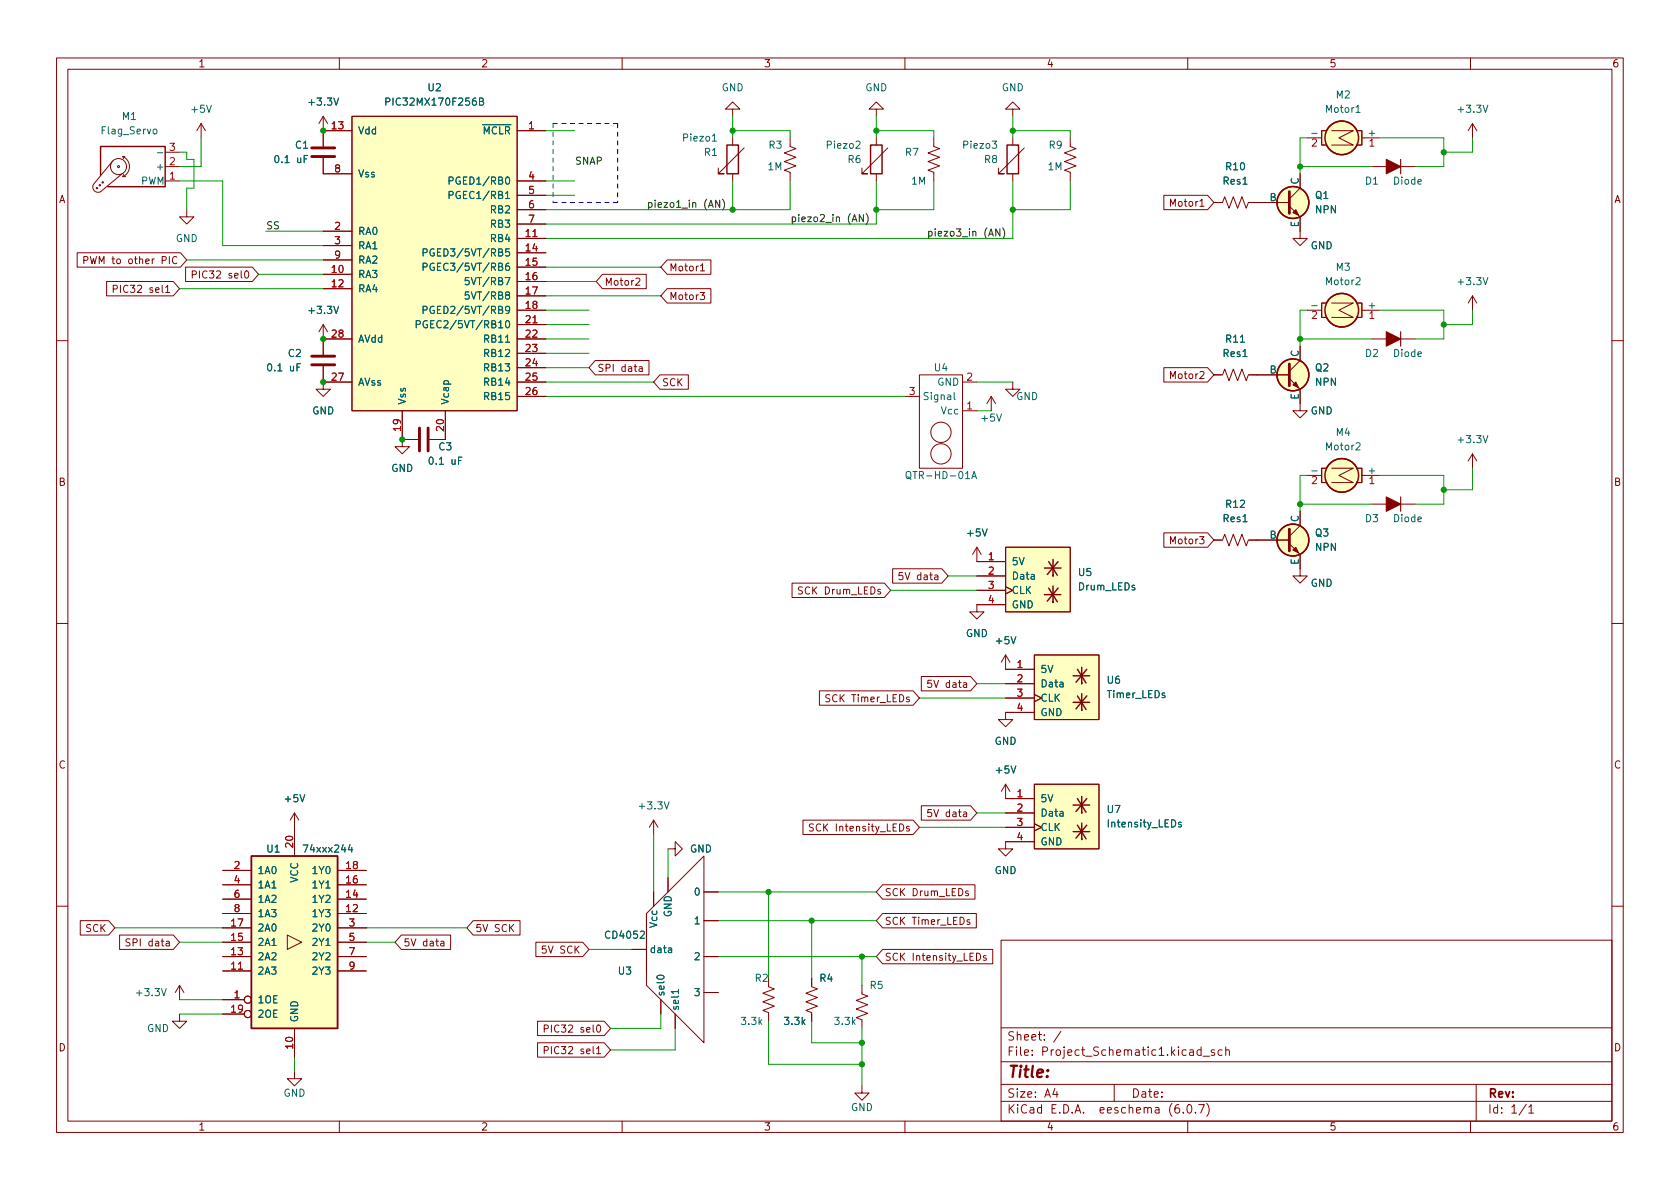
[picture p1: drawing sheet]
<svg xmlns="http://www.w3.org/2000/svg" width="297mm" height="210mm" viewBox="0 0 297 210" stroke-linecap="round" stroke-linejoin="round" font-family="sans-serif">
<g fill="none" stroke="#840000" stroke-width=".18">
<path d="M10 10.2h277v190.1h-277zM12 12.2h273v186.1h-273zM60 10.2v2M110 10.2v2M129.5 19.3h1.3l-1.3-1.3-1.2 1.3h1.2v1.3M154.9 19.3h1.3l-1.3-1.3-1.2 1.3h1.2v1.3M160 10.2v2M179.1 19.3h1.2l-1.2-1.3-1.3 1.3h1.3v1.3M210 10.2v2M260 10.2v2M19.9 28.4l-3.4 4.2a.94 .94 0 0 0 .2 1.1 .94 .94 0 0 0 1.1 .2l3.8-3.2M21.7 27.7a1.93 1.93 0 0 1 1.2 1.8 1.93 1.93 0 0 1-1.2 1.7"/>
<path d="M21.7 27.7h.4M21.7 27.7l.1 .4M21.7 31.2h.5M21.8 30.9l-.1 .3M29.2 32h2.5M29.2 29.5h2.5M29.2 26.9h2.5M33 37.1v1.2h1.3l-1.3 1.3-1.3-1.3h1.3M35.6 21.8l-.8 1.3M35.6 21.8v2.6M35.6 21.8l.7 1.3M57.1 20.6v5.3"/>
<path d="M57.1 27.9v2.8h5.1M57.1 23.1h5.1M57.1 20.6l-.7 1.2M57.1 20.6l.8 1.2M62.2 20.6h29.2v52h-29.2zM91.4 23.1h5.1M91.4 32h5.1M91.4 34.5h5.1M91.4 37.1h5.1M91.4 39.6h5.1M129.5 24.4v1.2M129.5 30.7v1.3"/>
<path d="M131.6 26.2l-4.6 4.5h1h-1v-1M139.7 24.4v1.5l1 .4-2 .7 2 .8-2 .8 2 .7-2 .8 1 .4v1.5M154.9 24.4v1.2M154.9 30.7v1.3M157 26.2l-4.6 4.5h1h-1v-1M165.1 24.4v1.5l1 .4-2 .7 2 .8-2 .8 2 .7-2 .8 1 .4v1.5M179.1 24.4v1.2M179.1 30.7v1.3M181.1 26.2l-4.6 4.5h1h-1v-1M189.2 24.4v1.5l1 .4-2 .7 2 .8-2 .8 2 .7-2 .8 1 .4v1.5M205.8 34.5h7.7l1.1 1.3-1.1 1.3h-7.7zM214.6 35.8h1.6l.3-1 .8 2 .8-2 .7 2 .8-2 .7 2 .4-1h7.3"/>
<path d="M228 36.4l1.9 1.9v3.9h1.2l-1.2 1.2-1.3-1.2h1.3M229.9 30.7v2.6l-1.9 1.9M231.1 24.4h2.6M234.4 23.1h-.7v2.5h.7M235.5 23.1h3.8l-2.6 1.3 2.6 1.2h-3.8M240 23.1h.8v2.5h-.8M240.8 24.4h3M242.6 29.5h7.6M260.3 21.8v2.6M260.3 21.8l-.7 1.3M260.3 21.8l.8 1.3M13.6 44.7h18.3l1.1 1.3-1.1 1.2h-18.3z"/>
<path d="M14.8 46h.6l.1-.2v-.3l-.7-.1v1.2M16 45.4l.3 1.2 .2-.9 .3 .9 .3-1.2M18.8 49.8h11.8l1.1 1.2-1.1 1.3h-11.8zM20 51.1l.6-.1 .2-.1-.1-.3-.7-.2v1.3M32.8 47.2h11.8l1.1 1.3-1.1 1.3h-11.8zM34 48.6l.6-.1 .1-.2v-.3l-.7-.1v1.3M57.1 57.4l-.7 1.3M57.1 57.4v5.3M57.1 57.4l.8 1.3M57.1 48.5h5.1M57.1 51h5.1M57.1 40.9h5.1"/>
<path d="M57.1 59.9h5.1M57.1 43.4h5.1M57.1 46h5.1M91.4 42.2h5.1M91.4 44.7h5.1M91.4 47.2h5.1M91.4 49.8h5.1M91.4 52.3h5.1M91.4 54.9h5.1M91.4 57.4h5.1M91.4 59.9h5.1M106.5 48.5h7.8v2.5h-7.8l-1.1-1.2z"/>
<path d="M112.4 49.3l.5-.1 .2 .3-.7 .9h.7M118 46h7.7v2.5h-7.7l-1.2-1.3zM118 51h7.7v2.6h-7.7l-1.2-1.3zM123.8 51.7h.8l-.4 .5 .3 .1v.6l-.2 .1-.5-.1M123.8 47l.4-.4v1.3M123.8 47.9h.8M231.1 54.9h2.6M234.4 53.6h-.7v2.5h.7M235.5 53.6h3.8l-2.6 1.3 2.6 1.2h-3.8M240 53.6h.8v2.5h-.8M240.8 54.9h3M242.6 59.9h7.6"/>
<path d="M260.3 52.3v2.6M260.3 52.3l-.7 1.3M260.3 52.3l.8 1.3M10 60.2h2M57.1 67.6v1.2h1.3l-1.3 1.3-1.2-1.3h1.2M57.1 64.8v2.8M57.1 67.6h5.1M71.1 77.7v1.3h1.3l-1.3 1.3-1.3-1.3h1.3M71.1 72.6v5.1M71.1 77.7h2.8M78.7 72.6v5.1h-2.8M91.4 62.5h5.1"/>
<path d="M91.4 65h5.1M91.4 67.6h5.1M91.4 70.1h5.1M105.3 63.7h9.4v2.6h-9.4l-1.2-1.3zM113 64.9h.5l.1 .8M113.6 65.1l-.5 .1-.1 .2 .1 .3 .5-.1M116.7 66.3h5v2.5h-5l-1.1-1.2zM160 70.1h2.6M162.6 66.3h7.6v16.5h-7.6zM170.2 67.6h2.5M170.2 72.6h2.5M175.3 70.1l-.8 1.3"/>
<path d="M175.3 70.1v2.5M175.3 70.1l.7 1.3M179.1 67.6v1.2h1.2l-1.2 1.3-1.3-1.3h1.3M205.8 65h7.7l1.1 1.3-1.1 1.3h-7.7zM214.6 66.3h1.6l.3-1 .8 2 .8-2 .7 2 .8-2 .7 2 .4-1h7.3M228 66.9l1.9 1.9v3.8h1.2l-1.2 1.3-1.3-1.3h1.3M229.9 61.2v2.5l-1.9 2M285 60.2h2M172.7 96.8v2.5h5.1M172.7 96.8l-.7 1.2M172.7 96.8l.8 1.2M177.8 96.8h11.4v11.4h-11.4z"/>
<path d="M205.8 94.2h7.7l1.1 1.3-1.1 1.3h-7.7zM214.6 95.5h1.6l.3-1 .8 2 .8-2 .7 2 .8-2 .7 2 .4-1h7.3M228 96.1l1.9 1.9v3.8h1.2l-1.2 1.3-1.3-1.3h1.3M229.9 90.4v2.6l-1.9 1.9M231.1 84.1h2.6M234.4 82.8h-.7v2.5h.7M235.5 82.8h3.8l-2.6 1.3 2.6 1.2h-3.8M240 82.8h.8v2.5h-.8M240.8 84.1h3M242.6 89.1h7.6M260.3 80.3l-.7 1.2M260.3 80.3v2.5"/>
<path d="M260.3 80.3l.8 1.2M10 110.2h2M140 103.1h16.4l1.1 1.3-1.1 1.3h-16.4zM141.9 103.8h-.5l-.2 .2 .1 .3 .5 .3v.3l-.2 .2-.4-.1M157.8 100.6h8.7l1.1 1.2-1.1 1.3h-8.7zM159.6 101.2h-.6l-.1 .6 .2-.1 .4 .1 .2 .2-.1 .4-.2 .1-.5-.1M162.9 119.6h8.7l1.1 1.3-1.1 1.3h-8.7zM172.7 101.8h5.1M172.7 104.4h5.1M177.8 103.8l1.3 .6-1.3 .6M177.8 106.9h-5.1v1.3h1.3l-1.3 1.3-1.3-1.3h1.3M177.8 115.8v2.6h5.1"/>
<path d="M177.8 115.8l-.8 1.3M177.8 115.8l.8 1.3M182.9 115.8h11.4v11.4h-11.4zM285 110.2h2M144.9 122.2h16.5l1.2 1.2-1.2 1.3h-16.5zM146.7 122.9l-.5-.1-.1 .2v.3l.5 .3 .1 .3-.2 .2-.5-.1M164.7 120.3h-.6l-.1 .6 .2-.1h.4l.1 .2v.4l-.2 .2-.5-.2M177.8 138.7l-.8 1.2M177.8 138.7v2.5h5.1M177.8 138.7l.8 1.2M177.8 120.9h5.1M177.8 123.4h5.1"/>
<path d="M182.9 138.7h11.4v11.4h-11.4zM182.9 126h-5.1v1.2h1.3l-1.3 1.3-1.3-1.3h1.3M182.9 122.8l1.2 .6-1.2 .7M39.4 159h5M39.4 156.5h5M39.4 153.9h5M52.1 143.8v7.6M52.1 143.8l-.8 1.2M52.1 143.8l.7 1.2M59.7 159h5.1M59.7 156.5h5.1M59.7 153.9h5.1"/>
<path d="M115.6 145l-.8 1.3M115.6 145v2.6M115.6 157.7v2.6M115.6 145l.7 1.3M118.1 150.1h1.3v-1.3l1.2 1.3-1.2 1.3v-1.3M118.1 155.2v2.5M124.5 157.7h2.5M142 145h19.4l1.2 1.3-1.2 1.3h-19.4zM143.8 145.8l-.5-.1-.2 .2 .1 .3 .6 .3v.3l-.2 .2-.5-.1M156.1 156.5h16.3v2.5h-16.3l-1.2-1.3zM160.8 146.2l-.3-.1-.2 .2v.2l.5 .1v.3h-.5M162.9 142.5h8.7l1.1 1.3-1.1 1.2h-8.7z"/>
<path d="M164.7 143.2h-.6l-.1 .6 .2-.2 .4 .1 .1 .2v.4l-.2 .1-.5-.1M171.2 157.6l-.3-.1-.2 .2 .1 .2 .4 .1v.3h-.5M177.8 143.8h5.1M177.8 146.3h5.1M182.9 148.8h-5.1v1.3h1.3l-1.3 1.3-1.3-1.3h1.3M182.9 145.7l1.2 .6-1.2 .6M10 160.2h2M14.2 162.8h5l1.1 1.3-1.1 1.2h-5zM21.1 165.3h9.5l1.1 1.3-1.1 1.3h-9.5zM23 166.1l-.5-.1-.2 .3 .1 .3 .5 .2v.4l-.2 .1-.4-.1M31.7 179.3v1.3h1.3l-1.3 1.3-1.2-1.3h1.2M31.7 174.2l-.7 1.3"/>
<path d="M31.7 174.2v2.6M31.7 174.2l.8 1.3M39.4 169.2h5M39.4 176.8h3.8M39.4 171.7h5M39.4 161.5h5M39.4 166.6h5M39.4 164.1h5M39.4 179.3h3.8M50.8 165.3l2.5 1.3-2.5 1.3zM59.7 169.2h5.1M59.7 171.7h5.1"/>
<path d="M59.7 161.5h5.1M59.7 166.6h5.1M59.7 164.1h5.1M71 165.3h8.7v2.6h-8.7l-1.2-1.3zM77.9 166.5h.5l.1 .8M78.5 166.7l-.4 .1-.2 .2 .2 .3 .4-.1M83.7 162.8h8.2v2.5h-8.2l-1.2-1.2zM94.7 166.6h8.3l1.1 1.3-1.1 1.3h-8.3zM111.8 167.9h2.5M114.3 161.5v12.7l10.2 10.2v-33l-10.2 10.1v10.2M116.8 176.8v2.5M119.4 179.3v2.6"/>
<path d="M124.5 162.8h2.5M124.5 169.2h2.5M124.5 175.5h2.5M135.9 173v1.5l1 .4-2 .7 2 .8-2 .8 2 .7-2 .8 1 .4v1.5M143.5 173v1.5l1 .4-2 .7 2 .8-2 .8 2 .7-2 .8 1 .4v1.5M152.4 174.2v1.6l1 .3-2 .8 2 .8-2 .7 2 .8-2 .8 1 .3v1.6M156.1 167.9h19.4v2.5h-19.4l-1.2-1.2zM156.1 161.5h16.5v2.6h-16.5l-1.2-1.3zM171.4 162.7l-.3-.1-.1 .2v.2l.4 .1v.3h-.4M172.7 168.6a.64 .64 0 0 1 .7 .6 .64 .64 0 0 1-.7 .6zM174.3 169h-.3l-.1 .2v.1l.4 .2v.3h-.4M177 166.3h108v32h-108z"/>
<path d="M285 160.2h2M52.1 189.5v1.2h1.2l-1.2 1.3-1.3-1.3h1.3M52.1 181.9v5M60 198.3v2M95 180.6h11.8l1.1 1.3-1.1 1.2h-11.8zM95 184.4h11.8l1.1 1.3-1.1 1.2h-11.8zM96.2 181.9h.6l.2-.2-.1-.3-.7-.1v1.2M96.2 185.7h.6l.2-.2-.1-.3-.7-.1v1.2M110 198.3v2M152.4 192v1.3h1.3l-1.3 1.3-1.3-1.3h1.3M160 198.3v2M177 194.8h108"/>
<path d="M177 191.8h108M177 187.8h108M177 181.8h108M186.5 192.5l-.4 1h1M186.9 193v1M187.6 182.4l-1.3 1.9M197 191.8v3M208.4 195.3a.59 .59 0 0 0-.7 .7v.5l.2 .3h.4l.2-.1 .1-.5-.2-.2-.4-.1-.3 .3M209.2 196.7v.1M210 198.3v2M210.1 195.4l.1-.1a.81 .81 0 0 1 .6 .7 .81 .81 0 0 1-.3 .8h-.1a.81 .81 0 0 1-.6-.6 .81 .81 0 0 1 .3-.8zM211.4 196.7v.1"/>
<path d="M211.9 195.3h1l-.6 1.5M212.4 185.7l-.5-.1-.3 .3v.4l.2 .3h.6M212.4 185.1v1.5M212.7 186.8h1.2M213.4 195.1a1.72 1.72 0 0 1 0 2.3M214.7 185.7l-.3-.1-.3 .2 .1 .3 .5 .1v.4h-.6M216.1 185.7l-.5-.1-.2 .3v.4l.1 .3h.6M216.7 185.8l.2-.2 .4 .1 .1 .9M216.7 185.1v1.5M260 198.3v2M261 191.8v6.5M269.9 195.3l-1.3 1.9"/>
<path d="M270.3 195.8l.4-.5v1.5M270.3 196.8h.9"/>
<circle cx="17.1" cy="33.3" r=".13"/>
<circle cx="17.7" cy="32.8" r=".13"/>
<circle cx="18.2" cy="32.3" r=".13"/>
<circle cx="21" cy="29.5" r=".18"/>
<circle cx="21" cy="29.5" r="1.42"/>
<circle cx="166.4" cy="76.4" r="1.8"/>
<circle cx="166.4" cy="80.3" r="1.8"/>
<circle cx="43.8" cy="179.3" r=".63"/>
<circle cx="43.8" cy="176.8" r=".63"/>
</g>
<path d="M55.1 27.7h4.1M55.1 26.2h4.1M228 33.9v3.8M55.1 64.5h4.1M55.1 63h4.1M74.2 75.7v4.1M75.7 75.7v4.1M228 64.4v3.8M228 93.6v3.8" fill="none" stroke="#840000" stroke-width=".51"/>
<path d="M247.6 28.2v2.5M247.6 58.7v2.5M247.6 87.9v2.5" fill="none" stroke="#840000" stroke-width=".2"/>
<g fill="#840000" stroke="#840000" stroke-width=".2">
<path d="M245.1 87.9l2.5 1.2-2.5 1.3z"/>
<path d="M245.1 58.7l2.5 1.2-2.5 1.3z"/>
<path d="M245.1 28.2l2.5 1.3-2.5 1.2z"/>
</g>
<g fill="#ffffc2" stroke="#ffffc2" stroke-width=".18">
<path d="M182.9 138.7h11.4v11.4h-11.4z"/>
<path d="M182.9 115.8h11.4v11.4h-11.4z"/>
<path d="M62.2 20.6h29.2v52h-29.2z"/>
<path d="M233.7 23.1h.7v2.5h-.7z"/>
<path d="M240 23.1h.8v2.5h-.8z"/>
<path d="M233.7 53.6h.7v2.5h-.7z"/>
<path d="M240 53.6h.8v2.5h-.8z"/>
<path d="M44.4 151.4h15.3v30.5h-15.3z"/>
<path d="M177.8 96.8h11.4v11.4h-11.4z"/>
<path d="M233.7 82.8h.7v2.5h-.7z"/>
<path d="M240 82.8h.8v2.5h-.8z"/>
<circle cx="228.6" cy="35.8" r="2.82"/>
<circle cx="237.2" cy="24.4" r="2.97"/>
<circle cx="237.2" cy="54.9" r="2.97"/>
<circle cx="228.6" cy="95.5" r="2.82"/>
<circle cx="228.6" cy="66.3" r="2.82"/>
<circle cx="237.2" cy="84.1" r="2.97"/>
</g>
<g fill="none" stroke="#840000" stroke-width=".25">
<path d="M17.8 31v-5.1h11.4v7.1h-10.2M128.5 25.6h2.1v5.1h-2.1zM153.9 25.6h2.1v5.1h-2.1zM178.1 25.6h2v5.1h-2zM185.4 99.3l1.5 2.4M186.2 98.9v2.9v-.1M187.1 99.3l-1.9 2.3M184.7 100.5h2.9M184.7 105.2h2.9M185.4 104l1.5 2.4M186.2 103.6v2.9v-.1M187.1 104l-1.9 2.3"/>
<path d="M189.7 119.5h3M190.5 118.4l1.5 2.4M191.3 118v2.9v-.1M192.2 118.4l-2 2.2M189.7 124.2h3M190.5 123.1l1.5 2.4M191.3 122.7v2.9v-.1M192.2 123.1l-2 2.2M44.4 151.4h15.3v30.5h-15.3zM189.7 142.4h3M189.7 147.1h3M190.5 141.2l1.5 2.4"/>
<path d="M190.5 145.9l1.5 2.4M191.3 140.8v3v-.2M191.3 145.5v3v-.2M192.2 141.2l-2 2.3M192.2 145.9l-2 2.3"/>
<circle cx="228.6" cy="35.8" r="2.82"/>
<circle cx="237.2" cy="24.4" r="2.97"/>
<circle cx="237.2" cy="54.9" r="2.97"/>
<circle cx="228.6" cy="66.3" r="2.82"/>
<circle cx="228.6" cy="95.5" r="2.82"/>
<circle cx="237.2" cy="84.1" r="2.97"/>
</g>
<g fill="none" stroke="#006464" stroke-width=".18">
<path d="M68.2 18l.6-.1 .1-.1v-.3l-.7-.2v1.3M84.8 17.9h.5l.2-.2-.1-.2-.6-.2v1.3h.5l.2-.1v-.3l-.3-.3M239.8 19.9h.7M27.1 23l.2-.2 .4 .2v.4l-.1 .2-.3 .1-.2-.1zM27.8 27h1M79.4 32l.6-.1 .1-.2v-.3l-.7-.1v1.3M79.4 34.5l.6-.1 .1-.1v-.3l-.7-.2v1.3M126 25h.7M73.6 57.4l.6-.1 .1-.2v-.3l-.7-.1v1.3M74.8 44.7l.6-.1 .1-.2v-.3l-.7-.1v1.3M74.8 47.2l.6-.1 .1-.1v-.3l-.7-.2v1.3M74.8 54.8h.6l.1-.2v-.3l-.7-.1v1.2"/>
<path d="M75.5 56.8a.59 .59 0 0 0-.7 .5 .59 .59 0 0 0 .7 .6l.1-.5h-.3M76.7 44.1a.59 .59 0 0 0-.7 .5 .59 .59 0 0 0 .7 .6l.1-.5h-.2M76.7 46.6a.59 .59 0 0 0-.7 .6 .59 .59 0 0 0 .7 .6l.1-.5h-.2M76.7 54.2a.59 .59 0 0 0-.7 .6 .59 .59 0 0 0 .7 .6l.1-.5h-.2M82.9 49.1h-.6l-.1 .6 .2-.1h.4l.2 .2-.1 .4-.2 .2-.5-.2M82.9 51.6h-.6l-.1 .6 .2-.1 .4 .1 .2 .1-.1 .5-.2 .1-.5-.1M168.7 69.4v1.1l.2 .2M160.4 83.4h.1a.43 .43 0 0 1 .5 .4v.4a.42 .42 0 0 1-.4 .5 .42 .42 0 0 1-.4-.5v-.4zM160.4 84.3l.7 .5M171.8 84.6l.4-1.2 .5 1.2M171.9 84.3h.6M61.9 149.4l-.3 .9h.8"/>
<path d="M62.2 149.8v.9M208.8 145.5l-.3-.1-.1 .2v.2l.4 .1v.3h-.4M116.2 172.6a.75 .75 0 0 1 1.2 .3 .72 .72 0 0 1-1.3-.2zM120 175v.7"/>
</g>
<g fill="#840000" stroke="#840000" stroke-width=".18">
<path d="M228.6 37.6l.5-.5 .5 1z"/>
<path d="M228.6 97.3l.5-.5 .5 1z"/>
<path d="M228.6 68.1l.5-.5 .5 1z"/>
</g>
<path d="M127.3 35.4v1.3l-.8-1.3v1.3M127.7 35.2a1.46 1.46 0 0 1 0 2M152.7 37.9v1.3l-.8-1.3v1.3M153.1 37.8a1.46 1.46 0 0 1 0 1.9M176.8 40.5v1.2l-.7-1.2v1.2M177.3 40.3a1.46 1.46 0 0 1 0 1.9" fill="none" stroke="#0f0f0f" stroke-width=".18"/>
<path d="M97.8 21.8h11.4M97.8 21.8v14M109.2 35.8h-11.4M109.2 21.8v14" fill="none" stroke="#0000c2" stroke-width=".18" stroke-dasharray=".8 .8"/>
<g fill="none" stroke="#009600" stroke-width=".18">
<path d="M31.7 26.9h1.3v1.3h1.3v5.1h-1.3v3.8M31.7 32h7.7v11.4h17.7M35.6 24.4v5.1h-3.9M96.5 23.1h5.1M96.5 34.5h5.1M96.5 32h5.1M129.5 23.1h10.2v1.3M129.5 20.6v3.8M129.5 32v5.1M139.7 32v5.1h-43.2M154.9 20.6v3.8M154.9 32v7.6h-58.4"/>
<path d="M154.9 23.1h10.2v1.3M165.1 32v5.1h-10.2M179.1 23.1h10.1v1.3M179.1 20.6v3.8M179.1 32v10.2h-82.6M189.2 32v5.1h-10.1M229.9 29.5h12.7M231.1 24.4h-1.2v6.3M243.8 24.4h11.5v5.1h-5.1M260.3 24.4v2.5h-5M31.7 51h25.4M33 46h24.1"/>
<path d="M45.7 48.5h11.4M47 40.9h10.1M96.5 52.3h20.3M96.5 54.9h7.6M96.5 57.4h7.6M96.5 59.9h7.6M96.5 49.8h8.9M96.5 47.2h20.3M229.9 59.9h12.7M231.1 54.9h-1.2v6.3M243.8 54.9h11.5v5h-5.1M260.3 54.9v2.5h-5"/>
<path d="M96.5 67.6h19.1M96.5 65h7.6M96.5 62.5h7.6M96.5 70.1h63.5M172.7 67.6h6.4M172.7 72.6h2.6M229.9 89.1h12.7M231.1 84.1h-1.2v6.3M243.8 84.1h11.5v5h-5.1M260.3 82.8v3.8h-5M157.5 104.4h15.2M167.6 101.8h5.1"/>
<path d="M162.6 123.4h15.2M172.7 120.9h5.1M115.6 147.6v10.1M118.1 150.1v5.1M127 157.7h27.9M135.9 157.7v15.3M162.6 146.3h15.2M172.7 143.8h5.1M20.3 164.1h19.1M31.7 166.6h7.7M31.7 176.8h7.7M31.7 179.3h7.7"/>
<path d="M64.8 164.1h17.7M64.8 166.6h5M104.1 167.9h7.7M116.8 179.3v2.6h-8.9M127 162.8h27.9M127 169.2h27.9M143.5 162.8v10.2M152.4 169.2v5M52.1 186.9v2.6M119.4 181.9v3.8h-11.5M135.9 180.6v7.6h16.5M143.5 180.6v3.8h8.9"/>
<path d="M152.4 181.9v10.1"/>
</g>
<g fill="#009600" stroke="#009600" stroke-width=".18">
<circle cx="179.1" cy="37.1" r=".46"/>
<circle cx="154.9" cy="23.1" r=".46"/>
<circle cx="154.9" cy="37.1" r=".46"/>
<circle cx="255.3" cy="26.9" r=".46"/>
<circle cx="229.9" cy="29.5" r=".46"/>
<circle cx="179.1" cy="23.1" r=".46"/>
<circle cx="135.9" cy="157.7" r=".46"/>
<circle cx="143.5" cy="162.8" r=".46"/>
<circle cx="152.4" cy="184.4" r=".46"/>
<circle cx="152.4" cy="169.2" r=".46"/>
<circle cx="152.4" cy="188.2" r=".46"/>
<circle cx="71.1" cy="77.7" r=".46"/>
<circle cx="57.1" cy="67.6" r=".46"/>
<circle cx="57.1" cy="23.1" r=".46"/>
<circle cx="57.1" cy="59.9" r=".46"/>
<circle cx="229.9" cy="89.1" r=".46"/>
<circle cx="229.9" cy="59.9" r=".46"/>
<circle cx="255.3" cy="86.6" r=".46"/>
<circle cx="129.5" cy="37.1" r=".46"/>
<circle cx="129.5" cy="23.1" r=".46"/>
<circle cx="255.3" cy="57.4" r=".46"/>
</g>
<text font-size="2.8" fill="#840000" x="178" y="190.6">Title:</text>
<g font-size="2.1" fill="#840000">
<text x="178" y="184">Sheet: /</text>
<text x="178" y="186.7">File: Project_Schematic1.kicad_sch</text>
<text x="178" y="196.9">KiCad E.D.A. eeschema (6.0.7)</text>
<text x="178" y="194.1">Size: A4</text>
<text x="200" y="194.1">Date:</text>
<text x="263" y="194.1">Rev:</text>
<text x="263" y="196.9">Id: 1/1</text>
</g>
<g font-size="1.8" fill="#840000">
<text x="35" y="11.9">1</text>
<text x="85" y="11.9">2</text>
<text x="135" y="11.9">3</text>
<text x="185" y="11.9">4</text>
<text x="235" y="11.9">5</text>
<text x="285" y="11.9">6</text>
<text x="10.3" y="35.9">A</text>
<text x="285.3" y="35.9">A</text>
<text x="207.3" y="36.5">Motor1</text>
<text x="16.8" y="46.7">PWM to other PIC</text>
<text x="118.3" y="48">Motor1</text>
<text x="21.5" y="51.8">PIC32 sel1</text>
<text x="35.4" y="49.2">PIC32 sel0</text>
<text x="106.8" y="50.5">Motor2</text>
<text x="118.3" y="53">Motor3</text>
<text x="105.6" y="65.7">SPI data</text>
<text x="117" y="68.3">SCK</text>
<text x="207.3" y="67">Motor2</text>
<text x="10.3" y="85.9">B</text>
<text x="285.3" y="85.9">B</text>
<text x="207.3" y="96.2">Motor3</text>
<text x="141.7" y="105.1">SCK Drum_LEDs</text>
<text x="159.9" y="102.6">5V data</text>
<text x="146.6" y="124.2">SCK Timer_LEDs</text>
<text x="165" y="121.6">5V data</text>
<text x="10.3" y="135.9">C</text>
<text x="285.3" y="135.9">C</text>
<text x="144.1" y="147">SCK Intensity_LEDs</text>
<text x="165" y="144.5">5V data</text>
<text x="156.4" y="158.5">SCK Drum_LEDs</text>
<text x="15.2" y="164.8">SCK</text>
<text x="23.3" y="167.3">SPI data</text>
<text x="71.3" y="167.3">5V data</text>
<text x="84" y="164.8">5V SCK</text>
<text x="156.4" y="163.5">SCK Timer_LEDs</text>
<text x="96.3" y="168.6">5V SCK</text>
<text x="156.4" y="169.9">SCK Intensity_LEDs</text>
<text x="10.3" y="185.9">D</text>
<text x="97.7" y="182.6">PIC32 sel0</text>
<text x="285.3" y="185.9">D</text>
<text x="97.7" y="186.4">PIC32 sel1</text>
<text x="35" y="199.9">1</text>
<text x="85" y="199.9">2</text>
<text x="135" y="199.9">3</text>
<text x="185" y="199.9">4</text>
<text x="235" y="199.9">5</text>
<text x="285" y="199.9">6</text>
</g>
<g font-size="1.8" fill="#006464">
<text x="75.7" y="16.1">U2</text>
<text x="127.6" y="16.1">GND</text>
<text x="153" y="16.1">GND</text>
<text x="177.1" y="16.1">GND</text>
<text x="236.3" y="17.4">M2</text>
<text x="18.1" y="23.7">Flag_Servo</text>
<text x="21.6" y="21.2">M1</text>
<text x="34" y="19.9">+5V</text>
<text x="54.8" y="18.7">+3.3V</text>
<text x="63.2" y="23.7">Vdd</text>
<text x="68.9" y="18.7">PIC32MX170F256B</text>
<text x="83.9" y="23.7">~{MCLR}</text>
<text x="234.5" y="19.9">Motor1</text>
<text x="258" y="19.9">+3.3V</text>
<text x="48.9" y="28.8">0.1 uF</text>
<text x="52.3" y="26.3">C1</text>
<text x="120.9" y="25">Piezo1</text>
<text x="124.6" y="27.6">R1</text>
<text x="136" y="26.3">R3</text>
<text x="146.3" y="26.3">Piezo2</text>
<text x="150" y="28.8">R6</text>
<text x="160.1" y="27.6">R7</text>
<text x="170.5" y="26.3">Piezo3</text>
<text x="174.1" y="28.8">R8</text>
<text x="185.5" y="26.3">R9</text>
<text x="232.1" y="24.1">-</text>
<text x="242.1" y="24.1">+</text>
<text x="24.9" y="32.6">PWM</text>
<text x="28.2" y="30.1">+</text>
<text x="63.2" y="31.4">Vss</text>
<text x="80.4" y="32.6">PGED1/RB0</text>
<text x="80.4" y="35.2">PGEC1/RB1</text>
<text x="135.8" y="30.1">1M</text>
<text x="161.2" y="32.6">1M</text>
<text x="185.3" y="30.1">1M</text>
<text x="216.3" y="32.6">Res1</text>
<text x="216.8" y="30.1">R10</text>
<text x="224.5" y="35.6">B</text>
<text x="229.6" y="32.6" transform="rotate(-90 229.6 32.6)">C</text>
<text x="232.6" y="35.2">Q1</text>
<text x="241.4" y="32.6">D1</text>
<text x="246.5" y="32.6">Diode</text>
<text x="63.2" y="41.5">RA0</text>
<text x="86.9" y="37.7">RB2</text>
<text x="86.9" y="40.3">RB3</text>
<text x="229.6" y="40.2" transform="rotate(-90 229.6 40.2)">E</text>
<text x="232.6" y="37.7">NPN</text>
<text x="31.1" y="42.8">GND</text>
<text x="63.2" y="44.1">RA1</text>
<text x="63.2" y="46.6">RA2</text>
<text x="76.7" y="45.3">PGED3/5VT/RB5</text>
<text x="76.7" y="47.9">PGEC3/5VT/RB6</text>
<text x="86.9" y="42.8">RB4</text>
<text x="231.7" y="44.1">GND</text>
<text x="236.3" y="47.9">M3</text>
<text x="63.2" y="49.1">RA3</text>
<text x="63.2" y="51.7">RA4</text>
<text x="83.2" y="50.4">5VT/RB7</text>
<text x="83.2" y="53">5VT/RB8</text>
<text x="234.5" y="50.4">Motor2</text>
<text x="258" y="50.4">+3.3V</text>
<text x="54.8" y="55.5">+3.3V</text>
<text x="75.7" y="58">PGEC2/5VT/RB10</text>
<text x="76.7" y="55.5">PGED2/5VT/RB9</text>
<text x="232.1" y="54.6">-</text>
<text x="242.1" y="54.6">+</text>
<text x="47.6" y="65.7">0.1 uF</text>
<text x="51" y="63.1">C2</text>
<text x="63.2" y="60.6">AVdd</text>
<text x="85.9" y="60.6">RB11</text>
<text x="85.9" y="63.1">RB12</text>
<text x="85.9" y="65.7">RB13</text>
<text x="165.2" y="65.7">U4</text>
<text x="216.3" y="63.1">Res1</text>
<text x="216.8" y="60.6">R11</text>
<text x="229.6" y="63.1" transform="rotate(-90 229.6 63.1)">C</text>
<text x="232.6" y="65.7">Q2</text>
<text x="241.4" y="63.1">D2</text>
<text x="246.5" y="63.1">Diode</text>
<text x="63.2" y="68.2">AVss</text>
<text x="71.8" y="71.6" transform="rotate(-90 71.8 71.6)">Vss</text>
<text x="79.4" y="71.6" transform="rotate(-90 79.4 71.6)">Vcap</text>
<text x="85.9" y="68.2">RB14</text>
<text x="85.9" y="70.7">RB15</text>
<text x="163.1" y="70.7">Signal</text>
<text x="165.7" y="68.2">GND</text>
<text x="179.6" y="70.7">GND</text>
<text x="224.5" y="66">B</text>
<text x="229.6" y="70.7" transform="rotate(-90 229.6 70.7)">E</text>
<text x="232.6" y="68.2">NPN</text>
<text x="55.2" y="73.3">GND</text>
<text x="166.5" y="73.3">Vcc</text>
<text x="173.7" y="74.5">+5V</text>
<text x="231.7" y="73.3">GND</text>
<text x="236.3" y="77.1">M4</text>
<text x="69.2" y="83.4">GND</text>
<text x="76.2" y="82.2">0.1 uF</text>
<text x="77.6" y="79.6">C3</text>
<text x="232.1" y="83.8">-</text>
<text x="234.5" y="79.6">Motor2</text>
<text x="242.1" y="83.8">+</text>
<text x="258" y="78.4">+3.3V</text>
<text x="161" y="84.7">QTR-HD-01A</text>
<text x="216.8" y="89.8">R12</text>
<text x="171.1" y="94.9">+5V</text>
<text x="216.3" y="92.3">Res1</text>
<text x="224.5" y="95.2">B</text>
<text x="229.6" y="92.3" transform="rotate(-90 229.6 92.3)">C</text>
<text x="232.6" y="94.9">Q3</text>
<text x="241.4" y="92.3">D3</text>
<text x="246.5" y="92.3">Diode</text>
<text x="178.8" y="99.9">5V</text>
<text x="190.7" y="101.8">U5</text>
<text x="229.6" y="99.9" transform="rotate(-90 229.6 99.9)">E</text>
<text x="232.6" y="97.4">NPN</text>
<text x="178.8" y="102.5">Data</text>
<text x="178.8" y="105">CLK</text>
<text x="178.8" y="107.6">GND</text>
<text x="190.7" y="104.4">Drum_LEDs</text>
<text x="231.7" y="103.8">GND</text>
<text x="170.8" y="112.6">GND</text>
<text x="176.2" y="113.9">+5V</text>
<text x="183.9" y="119">5V</text>
<text x="183.9" y="121.5">Data</text>
<text x="183.9" y="124.1">CLK</text>
<text x="195.8" y="123.4">Timer_LEDs</text>
<text x="195.8" y="120.9">U6</text>
<text x="175.8" y="131.7">GND</text>
<text x="183.9" y="126.6">GND</text>
<text x="176.2" y="136.8">+5V</text>
<text x="50.5" y="141.9">+5V</text>
<text x="113.2" y="143.1">+3.3V</text>
<text x="183.9" y="141.9">5V</text>
<text x="195.8" y="143.8">U7</text>
<text x="183.9" y="144.4">Data</text>
<text x="183.9" y="146.9">CLK</text>
<text x="183.9" y="149.5">GND</text>
<text x="196" y="146.3">Intensity_LEDs</text>
<text x="45.5" y="154.6">1A0</text>
<text x="47.2" y="150.7">U1</text>
<text x="54.1" y="150.7">74xxx244</text>
<text x="55.5" y="154.6">1Y0</text>
<text x="122" y="150.7">GND</text>
<text x="175.8" y="154.6">GND</text>
<text x="45.5" y="157.1">1A1</text>
<text x="45.5" y="159.6">1A2</text>
<text x="52.7" y="156.1" transform="rotate(-90 52.7 156.1)">VCC</text>
<text x="55.5" y="159.6">1Y2</text>
<text x="55.5" y="157.1">1Y1</text>
<text x="123" y="158.4">0</text>
<text x="45.5" y="167.3">2A1</text>
<text x="45.5" y="164.7">2A0</text>
<text x="45.5" y="162.2">1A3</text>
<text x="55.5" y="162.2">1Y3</text>
<text x="55.5" y="164.7">2Y0</text>
<text x="55.5" y="167.3">2Y1</text>
<text x="107.2" y="166">CD4052</text>
<text x="116.2" y="163.9" transform="rotate(-90 116.2 163.9)">Vcc</text>
<text x="118.7" y="162.2" transform="rotate(-90 118.7 162.2)">GND</text>
<text x="123" y="163.4">1</text>
<text x="45.5" y="172.3">2A3</text>
<text x="45.5" y="169.8">2A2</text>
<text x="55.5" y="169.8">2Y2</text>
<text x="55.5" y="172.3">2Y3</text>
<text x="109.4" y="172.3">U3</text>
<text x="114.8" y="168.5">data</text>
<text x="123" y="169.8">2</text>
<text x="133.5" y="173.6">R2</text>
<text x="145" y="173.6">R4</text>
<text x="24.3" y="176.1">+3.3V</text>
<text x="45.5" y="177.4">1OE</text>
<text x="45.5" y="180">2OE</text>
<text x="117.5" y="176.3" transform="rotate(-90 117.5 176.3)">sel0</text>
<text x="120" y="178.8" transform="rotate(-90 120 178.8)">sel1</text>
<text x="123" y="176.1">3</text>
<text x="153.9" y="174.9">R5</text>
<text x="26" y="182.5">GND</text>
<text x="52.7" y="180.8" transform="rotate(-90 52.7 180.8)">GND</text>
<text x="131.2" y="181.2">3.3k</text>
<text x="138.8" y="181.2">3.3k</text>
<text x="147.7" y="181.2">3.3k</text>
<text x="50.1" y="193.9">GND</text>
<text x="150.4" y="196.5">GND</text>
</g>
<g font-size="1.8" fill="#a90000">
<text x="58.7" y="22.9">13</text>
<text x="93.5" y="22.9">1</text>
<text x="30" y="29.2">2</text>
<text x="30" y="26.7">3</text>
<text x="231.9" y="25.9">2</text>
<text x="242.1" y="25.9">1</text>
<text x="30" y="31.7">1</text>
<text x="59.2" y="30.5">8</text>
<text x="93.5" y="31.7">4</text>
<text x="93.5" y="34.3">5</text>
<text x="59.2" y="40.6">2</text>
<text x="93" y="41.9">11</text>
<text x="93.5" y="36.8">6</text>
<text x="93.5" y="39.4">7</text>
<text x="59.2" y="43.2">3</text>
<text x="59.2" y="45.7">9</text>
<text x="93" y="44.4">14</text>
<text x="93" y="47">15</text>
<text x="58.7" y="48.3">10</text>
<text x="58.7" y="50.8">12</text>
<text x="93" y="49.5">16</text>
<text x="93" y="52.1">17</text>
<text x="58.7" y="59.7">28</text>
<text x="93" y="54.6">18</text>
<text x="93" y="57.1">21</text>
<text x="93" y="59.7">22</text>
<text x="231.9" y="56.4">2</text>
<text x="242.1" y="56.4">1</text>
<text x="93" y="62.2">23</text>
<text x="93" y="64.8">24</text>
<text x="58.7" y="67.3">27</text>
<text x="93" y="67.3">25</text>
<text x="93" y="69.8">26</text>
<text x="160.8" y="69.8">3</text>
<text x="171" y="67.3">2</text>
<text x="70.9" y="76.2" transform="rotate(-90 70.9 76.2)">19</text>
<text x="78.5" y="76.2" transform="rotate(-90 78.5 76.2)">20</text>
<text x="171" y="72.4">1</text>
<text x="231.9" y="85.6">2</text>
<text x="242.1" y="85.6">1</text>
<text x="174.8" y="99.1">1</text>
<text x="174.8" y="101.6">2</text>
<text x="174.8" y="104.1">3</text>
<text x="174.8" y="106.7">4</text>
<text x="179.8" y="118.1">1</text>
<text x="179.8" y="120.6">2</text>
<text x="179.8" y="123.2">3</text>
<text x="179.8" y="125.7">4</text>
<text x="179.8" y="141">1</text>
<text x="179.8" y="143.5">2</text>
<text x="51.8" y="149.8" transform="rotate(-90 51.8 149.8)">20</text>
<text x="179.8" y="146">3</text>
<text x="179.8" y="148.6">4</text>
<text x="41.4" y="153.7">2</text>
<text x="61.2" y="153.7">18</text>
<text x="41.4" y="156.2">4</text>
<text x="41.4" y="158.7">6</text>
<text x="41.4" y="161.3">8</text>
<text x="61.2" y="161.3">12</text>
<text x="61.2" y="158.7">14</text>
<text x="61.2" y="156.2">16</text>
<text x="40.9" y="166.4">15</text>
<text x="40.9" y="163.8">17</text>
<text x="61.7" y="163.8">3</text>
<text x="61.7" y="166.4">5</text>
<text x="40.9" y="171.4">11</text>
<text x="40.9" y="168.9">13</text>
<text x="61.7" y="168.9">7</text>
<text x="61.7" y="171.4">9</text>
<text x="40.9" y="179.1">19</text>
<text x="41.4" y="176.5">1</text>
<text x="51.8" y="185.4" transform="rotate(-90 51.8 185.4)">10</text>
</g>
<g font-size="1.8" fill="#0f0f0f">
<text x="101.6" y="29.1">SNAP</text>
<text x="47" y="40.5">SS</text>
<text x="114.3" y="36.7">piezo1_in (AN)</text>
<text x="139.7" y="39.3">piezo2_in (AN)</text>
<text x="163.8" y="41.8">piezo3_in (AN)</text>
</g>
</svg>
